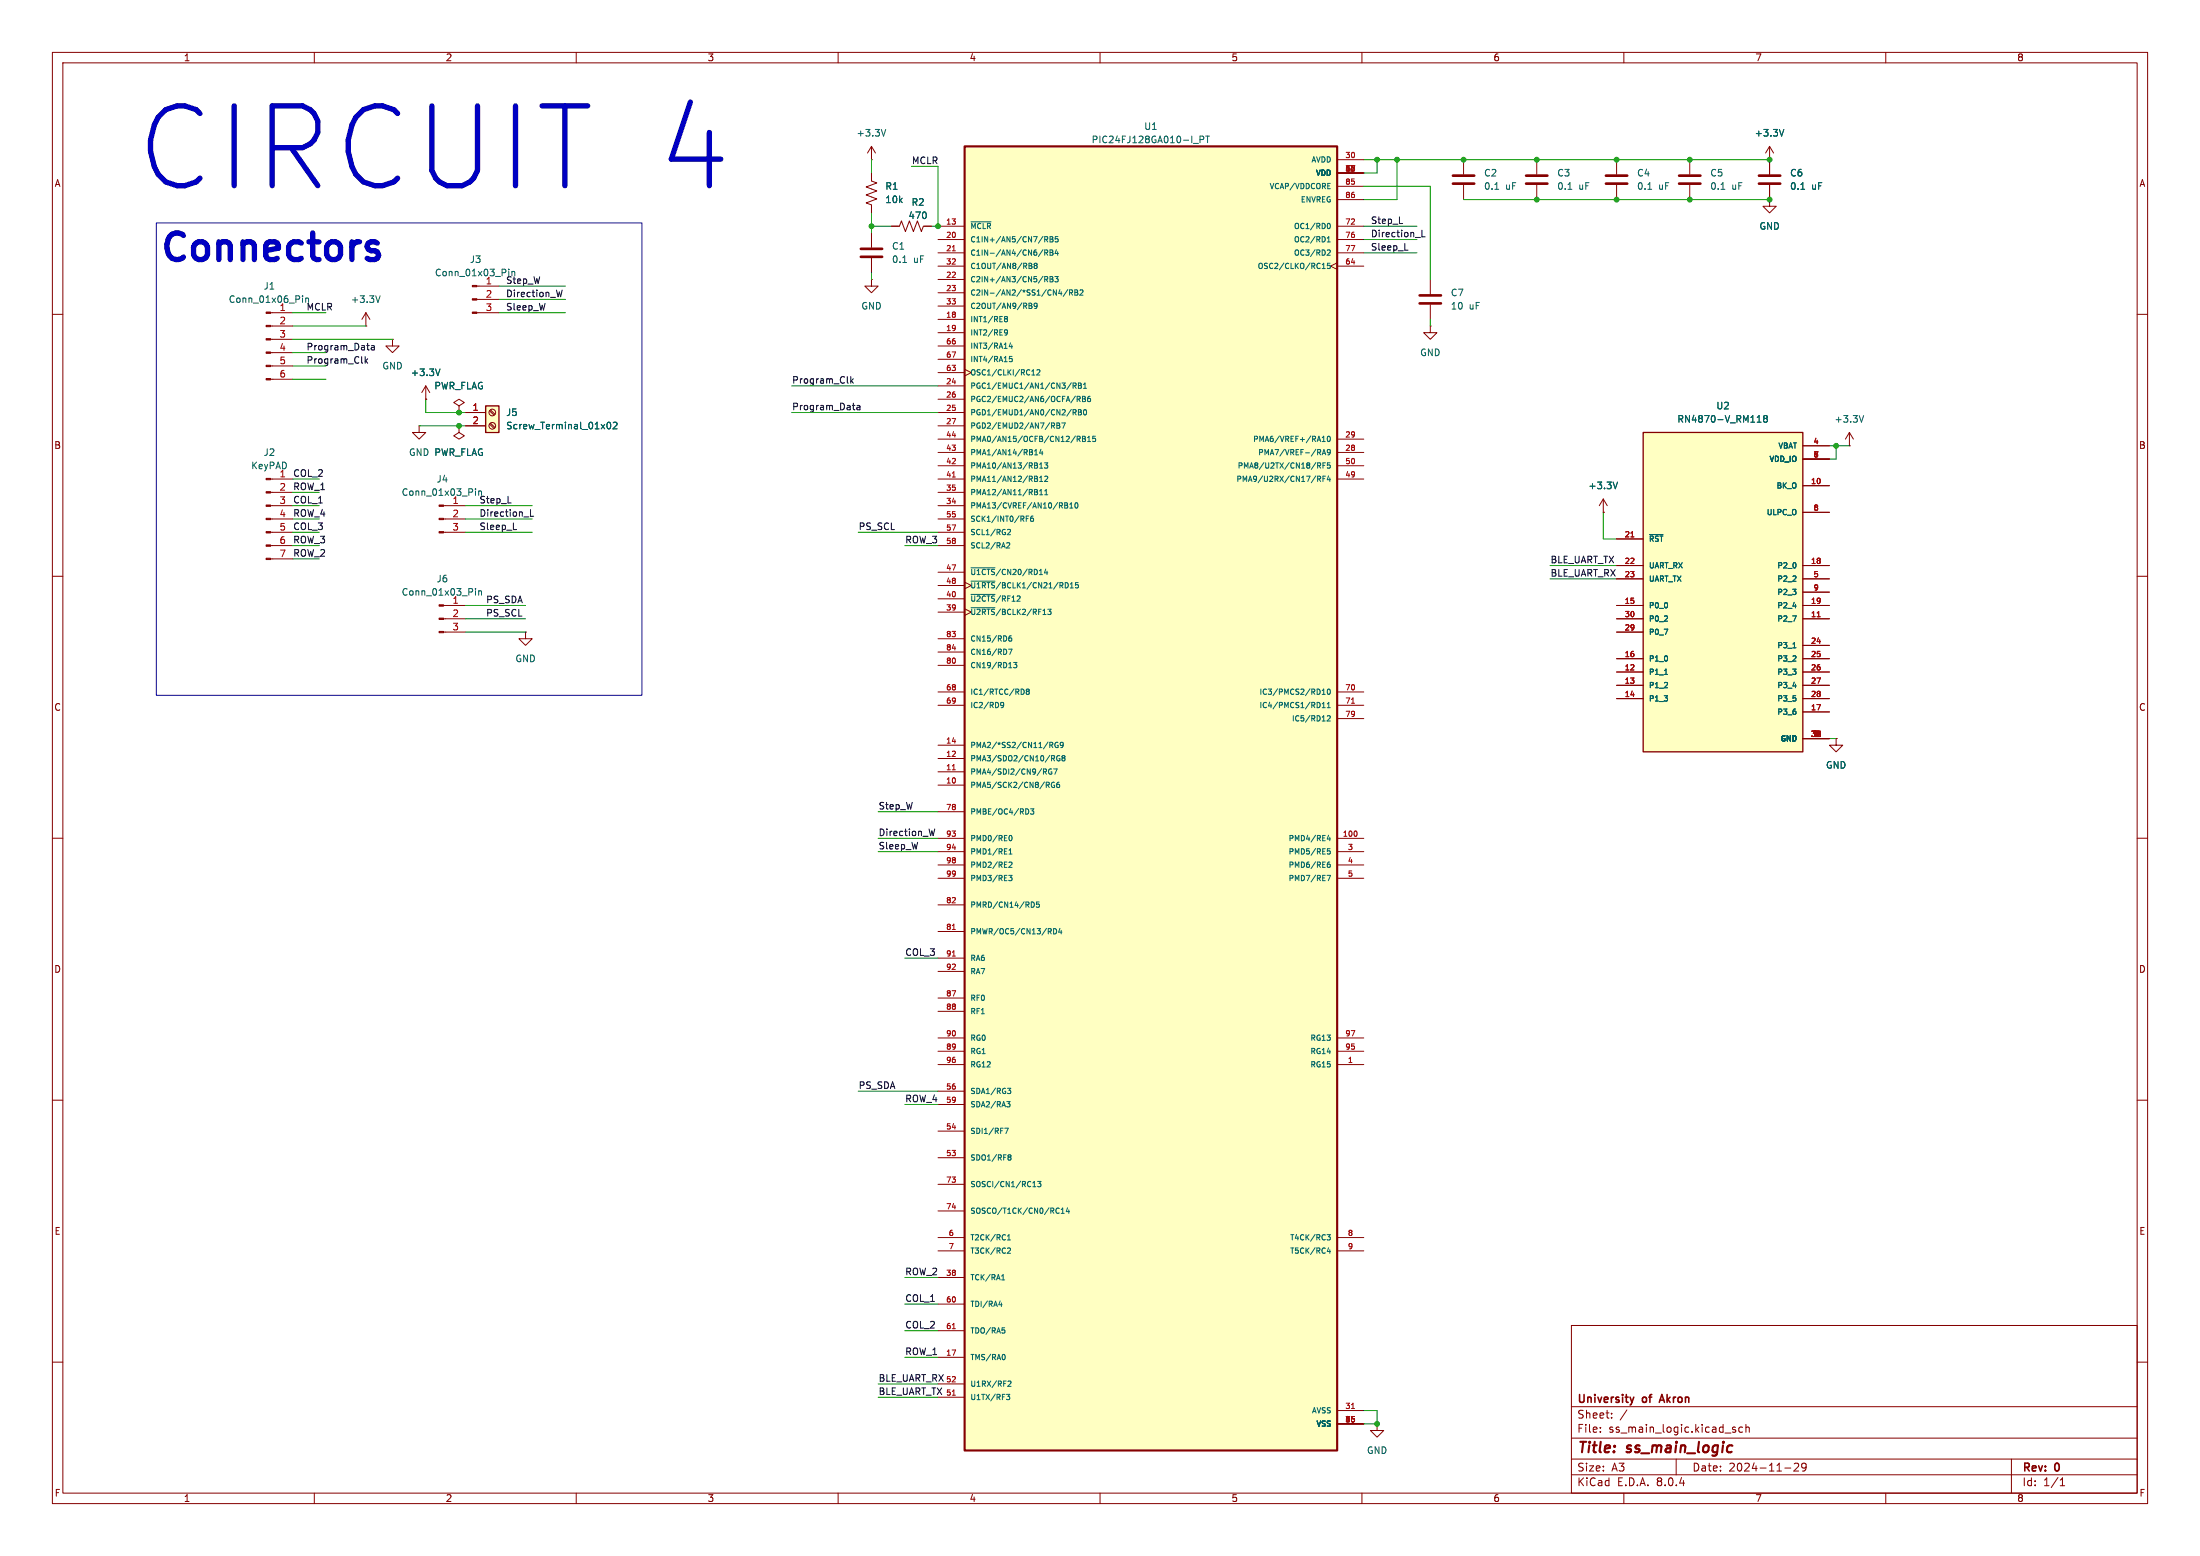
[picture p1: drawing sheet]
<svg xmlns="http://www.w3.org/2000/svg" width="420mm" height="297mm" viewBox="0 0 420 297" stroke-linecap="round" stroke-linejoin="round" font-family="sans-serif">
<g fill="none" stroke="#840000" stroke-width=".19">
<path d="M10 10h400v277h-400zM12 12h396v273h-396zM60 10v2M110 10v2M160 10v2M210 10v2M260 10v2M310 10v2M360 10v2M166.4 30.5h.1M166.4 27.9v2.6M166.4 27.9l-.8 1.3"/>
<path d="M166.4 27.9l.7 1.3M10 60h2M166.4 44.5v2.7M166.4 49.3v2.8M408 60h2M10 110h2M408 110h2M10 160h2M408 160h2M10 210h2M408 210h2M10 260h2"/>
<path d="M300 253h108v32h-108zM408 260h2M300 278.5h108M300 274.5h108M300 268.5h108M305.5 273.2v.2M305.5 272.5v.1M307.7 270.5v.2M307.7 269.8v.1M310.6 269.1l-1.3 1.9M320 278.5v3M330.7 272.7l.7 .4-.2 .3-.5-.1"/>
<path d="M331.3 272.5l-.4-.1-.2 .2M332.7 272.5l-.5-.1-.3 .3 .2 .6h.6M333.3 272.5l.2-.1 .4 .1v.9M333.3 271.9v1.5M342.5 279.4l.6-.1 .2 .1 .1 .3-1 1.1h1M344.8 279.9l-.3 .3h-.3l-.3-.3 .2-.5 .4-.1 .2 .1a.99 .99 0 0 1-.3 1.4h-.3M384 278.5v6.5M60 285v2M110 285v2M160 285v2M210 285v2M260 285v2"/>
<path d="M300 281.5h108M310 285v2M340.7 280.2h1.2M360 285v2M393.3 283.6h.9M393.3 282.5l.4-.4v1.5"/>
</g>
<path d="M311.9 266.7l-.4 1M316.9 267.3h.7M317.3 266.2l-.5 1.5" fill="none" stroke="#840000" stroke-width=".3"/>
<path d="M164.3 49h4.1M164.3 47.5h4.1" fill="none" stroke="#840000" stroke-width=".51"/>
<path d="M169.1 24.7l-.4 1.3M172.3 50.1h.8" fill="none" stroke="#006464" stroke-width=".19"/>
<path d="M184.1 27.9h71.2v249h-71.2z" fill="#ffffc2"/>
<path d="M184.1 27.9h71.2v249h-71.2z" fill="none" stroke="#840000" stroke-width=".41"/>
<g fill="none" stroke="#840000" stroke-width=".19">
<path d="M255.3 33h5M255.3 30.5h5M255.3 35.6h5M255.3 38.1h5M279.4 30.5v2.8M279.4 35.3v2.8M293.4 30.5v2.8M293.4 35.3v2.8M308.6 30.5v2.8M308.6 35.3v2.8M337.8 30.5h.1M337.8 38.1v1.3h1.3l-1.3 1.2-1.3-1.2h1.3"/>
<path d="M337.8 38.1h.1M337.8 27.9l-.7 1.3M337.8 27.9v5.4M337.8 35.3v2.8M337.8 27.9l.8 1.3M179.1 43.2h5M179.1 45.7h5M179.1 48.3h5M179.1 53.3h5M179.1 55.9h5M179.1 50.8h5M179.1 58.4h5"/>
<path d="M255.3 50.2l-1.3 .6 1.3 .6M255.3 43.2h5M255.3 45.7h5M255.3 48.3h5M255.3 50.8h5M179.1 61h5M179.1 63.5h5M179.1 73.7h5M179.1 78.7h5M179.1 76.2h5M179.1 71.1h5M179.1 66h5"/>
<path d="M179.1 68.6h5M184.1 70.5l1.3 .6-1.3 .7M179.1 81.3h5M179.1 86.4h5M179.1 83.8h5M179.1 96.5h5M179.1 94h5M179.1 91.4h5M179.1 88.9h5M179.1 99.1h5M255.3 86.4h5M255.3 83.8h5"/>
<path d="M255.3 91.4h5M255.3 88.9h5M353.1 85.1h.1M353.1 82.6l-.8 1.2M353.1 82.6v2.5M353.1 82.6l.7 1.2M179.1 116.8h5M179.1 114.3h5M179.1 109.2h5M179.1 111.8h5M179.1 101.6h5M179.1 104.1h5"/>
<path d="M184.1 116.2l1.3 .6-1.3 .7M184.1 111.1l1.3 .7-1.3 .6M179.1 132.1h5M179.1 134.6h5M179.1 127h5M179.1 121.9h5M179.1 124.5h5M255.3 132.1h5M255.3 134.6h5M255.3 137.2h5M179.1 149.9h5M179.1 147.3h5"/>
<path d="M179.1 144.8h5M179.1 142.2h5M179.1 154.9h5M350.5 141v1.2h1.3l-1.3 1.3-1.3-1.3h1.3M350.5 141h.1M179.1 160h5M179.1 162.6h5M179.1 165.1h5M179.1 167.6h5M179.1 177.8h5M179.1 172.7h5M255.3 160h5"/>
<path d="M255.3 162.6h5M255.3 165.1h5M255.3 167.6h5M179.1 190.5h5M179.1 193h5M179.1 198.1h5M179.1 182.9h5M179.1 185.4h5M255.3 198.1h5M179.1 203.2h5M179.1 215.9h5M179.1 208.3h5"/>
<path d="M179.1 210.8h5M179.1 200.7h5M255.3 203.2h5M255.3 200.7h5M179.1 221h5M179.1 236.2h5M179.1 238.8h5M179.1 226.1h5M179.1 231.1h5M255.3 236.2h5M255.3 238.8h5M179.1 259.1h5"/>
<path d="M179.1 243.8h5M179.1 248.9h5M179.1 254h5M179.1 266.7h5M179.1 264.2h5M255.3 271.8h5M255.3 269.2h5M262.9 271.8v1.2h1.3l-1.3 1.3-1.3-1.3h1.3M262.9 271.8h.1"/>
</g>
<g fill="none" stroke="#006464" stroke-width=".19">
<path d="M227.8 27.4h1M229.1 26.6h.6l.1-.2-.1-.3-.6-.1v1.2M230.2 26h.7M230.5 26v1.2M253.5 36h.5M253.5 35h.5M285.4 36.1h.7M299.3 36.1h.8M314.6 36.1h.7M340.5 24.7l-.4 1.3M343.8 36.1h.7M185.4 42.3h3.8"/>
<path d="M196.4 50.2l.5 .1 .1 .2-.2 .2M196.4 57.9l.5 .1 .1 .2-.2 .1M196.4 50.7h.4M196.4 58.3h.4M196.8 50.7l.2 .2v.3l-.6 .1M196.8 58.3l.2 .2v.3l-.6 .1M197.6 50.7l-.2 .2 .2 .4 .4-.2-.2-.4M197.6 50.7l-.2-.2 .2-.3 .4 .2-.2 .3M197.6 50.7h.2M198 58.3l-.2 .2-.3-.1v-.4l.3-.1 .2 .2-.1 .5-.1 .2-.3 .1M199.1 47.7l-.9 1.3M199.4 48.2h.5l.1-.4-.6-.1v1"/>
<path d="M199.4 45.7l.5-.1 .1-.3-.6-.1v1M199.4 53.3h.5l.1-.4-.6-.1v1M199.7 45.7l.3 .5M199.7 48.2l.3 .5M199.7 53.3l.3 .5M200.5 45.2h.3l.2 .2-.2 .2 .2 .1v.3l-.2 .2h-.3zM200.5 47.7h.3l.2 .2-.2 .3 .2 .1v.2l-.2 .2h-.3zM200.5 52.8h.3l.2 .2-.2 .3 .2 .1v.2l-.2 .2h-.3zM200.5 45.6h.3M200.5 48.2h.3M200.5 53.3h.3M201.4 52.8h.6l-.3 .4 .3 .1v.4l-.2 .1-.4-.1"/>
<path d="M201.7 47.7l-.3 .7h.7M201.9 48v.7M202 45.2h-.5l-.1 .4h.5l.1 .5-.2 .1-.4-.1M202.1 56h.6M202.6 55.7v.6M203.8 55.3l-.8 1.3M204.2 55.9l.5-.1v-.4l-.5-.1v1M204.4 55.9l.4 .4M205.2 55.3h.3l.2 .2-.2 .3 .2 .1 .1 .2-.2 .2h-.4zM205.2 55.8h.3M206.2 55.4l.4-.1 .1 .3-.6 .7h.6M252.4 51.3h.6"/>
<path d="M252.5 50.5l.2-.3v1.1M253.4 46.2h.6M253.4 45.5l.3-.3v1M253.4 47.8l.4-.1 .2 .3-.7 .7h.7M253.4 42.8l.2-.2a.54 .54 0 0 1 .4 .5 .54 .54 0 0 1-.4 .5l-.2-.2M253.9 50.2h-.5v.5h.5v.5l-.1 .1-.4-.1M191.8 60.7l.1 .1M191.8 60.5h.4l.1 .1-.2 .2M191.8 63l.3-.1 .2 .2v.6l-.2 .2-.3 .1M191.9 60.8h.2M191.9 60.8l-.1 .1M192.1 60.8l.2 .2v.3l-.2 .1-.3-.1"/>
<path d="M192.3 63.4l-.2 .2-.3-.1M192.9 65.4l-.2 .8h.6M193.2 65.8v.7M193.2 68h-.5v.5h.5v.4l-.1 .1-.4-.1M197 71.6h.6M197 70.9l.3-.3v1M197.9 70.7l.4-.1 .2 .3-.6 .7h.6M204.5 73.1l-.8 1.3M204.5 78.1l-.8 1.3M204.9 73.6h.4l.1-.4-.5-.1v1M204.9 78.7h.4l.1-.4-.5-.1v1M205.1 73.6l.3 .5"/>
<path d="M205.1 78.7l.3 .5M205.6 76.2l.5-.1 .1-.4-.6-.1v1.1M205.9 73.1h.3l.2 .2-.2 .3 .2 .1 .1 .2-.2 .2h-.4zM205.9 78.2h.3l.2 .2-.2 .3 .2 .1 .1 .2-.2 .2h-.4zM205.9 73.6h.3M205.9 78.7h.3M205.9 76.2l.3 .5M206.7 75.6h.3l.2 .2-.2 .3 .2 .1v.3l-.2 .2h-.3zM206.7 76.1h.3M206.8 74.1h.6M206.8 73.4l.3-.3v1M207 78.2h.1a.54 .54 0 0 1 .3 .5 .54 .54 0 0 1-.3 .5 .68 .68 0 0 1-.1-1z"/>
<path d="M208.1 75.6l-.3 .1-.1 .2-.1 .6 .2 .2 .4-.1-.1-.5-.3-.1-.2 .2M355.8 79.3l-.4 1.3M195.9 99h.3M196.4 98.5h-.5v1M197.2 98.5l-.3 .1-.1 .1-.1 .6 .2 .2 .4-.1-.1-.5h-.3l-.2 .2M197.5 86.8h.6M197.5 86.1l.3-.3v1M197.8 93.4l.2 .2-.2 .3 .2 .1 .1 .2-.2 .2h-.4M198.5 94.4h.6M198.5 88.6l.3-.3v1.1M198.5 91.2l.3-.3v1M198.5 93.7l.3-.3v1"/>
<path d="M198.5 91.9h.6M198.5 89.4h.6M198.7 85.8l-.2 .7h.6M199 86.1v.7M199.4 88.3h.6l-.3 .4 .3 .1v.5l-.2 .1-.4-.1M199.4 91l.4-.1 .2 .3-.6 .7h.6M199.4 94.4h.6M199.4 93.7l.3-.3v1M200.7 80.7h.4l.2 .2-.1 .3-.5 .1M201 81.3l.3 .4M201.8 80.7h.3l.2 .2-.2 .3 .2 .1v.2l-.1 .2h-.4zM201.8 81.2h.3"/>
<path d="M202.7 80.7h.7l-.5 1M203.3 96l.4 .1 .1 .2-.2 .1M203.3 96.4h.3M203.6 96.4l.2 .2v.3l-.5 .1M204.2 97h.6M204.2 96.3l.3-.3v1M205.3 96h.1a.54 .54 0 0 1 .4 .5 .54 .54 0 0 1-.4 .5 .68 .68 0 0 1-.1-1zM205.6 83.3h.4l.2 .2-.1 .2-.5 .1M205.9 83.8l.3 .5M206.7 83.3h.3l.2 .2-.2 .2 .2 .1v.3l-.2 .2h-.3zM206.7 83.7h.3M207.6 84.3h.6"/>
<path d="M207.6 83.6l.3-.3v1M209.1 83.3h-.5v.4h.5v.5l-.1 .1-.4-.1M251.5 91.4h.5l.1-.4-.6-.1v1M251.5 88.9l.5-.1 .1-.4-.6-.1v1.1M251.8 91.4l.3 .5M251.8 88.9l.3 .5M252.4 86.8l.4-1 .3 1M252.4 84.3h.6M252.4 83.6l.3-.3v1M252.5 86.5h.5M252.6 91.4h.3M252.6 88.8h.3"/>
<path d="M253 90.9h-.4v1M253 88.3h-.4v1.1M253.5 83.3h.1a.54 .54 0 0 1 .4 .5 .54 .54 0 0 1-.4 .5 .68 .68 0 0 1-.1-1zM253.6 90.8l-.2 .8h.6M253.9 91.2v.7M253.9 88.3h-.5v.5h.5v.5l-.1 .1-.4-.1M254 86.2l-.2 .2h-.3l-.1-.5 .4-.1 .2 .2-.1 .6-.1 .2h-.3M185.4 116h4.6M185.4 113.5h4.6M185.4 108.4h4.6M185.4 110.9h4.6M192.2 103.6h.4l.2 .3-.7 .7h.7"/>
<path d="M192.4 101.1l.3-.1 .2 .3-.6 .8h.6M204.3 112.2h.6M205.8 111.2h-.5v.5l.5-.1v.5l-.1 .1-.4-.1M191 134.3l.2-.2 .4 .2v.5l-.2 .2-.3 .1M191 134.5l.2 .2 .4-.2M192.5 123.9h.7l-.4 1M193.1 121.4h-.3l-.2 .2v.6l.2 .2 .3-.1v-.5h-.3l-.2 .1M193.5 126.4h.6l-.3 .4 .3 .1v.5l-.2 .1-.4-.1M195.3 131.6l.2 .4-.2 .5M196.1 132l-.2-.2 .2-.3 .4 .2-.2 .3M196.1 132l-.2 .2 .2 .3 .4-.2-.2-.3M196.1 132h.2"/>
<path d="M252 134.3v.5M252.4 131.8l.3-.3v1M252.4 134.4l.3-.3v1M252.4 132.5h.6M252.4 135.1h.6M253.4 136.7l.4-.1 .2 .3-.7 .7h.7M253.4 135.1h.6M253.4 134.4l.3-.3v1M253.5 131.6l.1-.1a.54 .54 0 0 1 .4 .5 .54 .54 0 0 1-.4 .5 .68 .68 0 0 1-.1-.9zM192.7 159.7l.2-.2a.54 .54 0 0 1 .3 .5 .54 .54 0 0 1-.3 .5l-.2-.2M196.1 154.4a.55 .55 0 0 1 .3 .5 .55 .55 0 0 1-.3 .5M196.7 154.4h.7l-.4 .4 .3 .1v.4l-.1 .1-.5-.1"/>
<path d="M199.2 146.8h.4l.2 .2-.1 .2-.5 .1M199.4 147.3l.4 .5M199.7 149.3h.4l.2 .2-.1 .3h-.5M200 149.8l.3 .5M200.4 142.2h.5v-.4l-.5-.1v1M200.7 142.2l.3 .5M200.7 146.8a.46 .46 0 0 0-.5 .5 .46 .46 0 0 0 .6 .4v-.4h-.2M200.7 144.2h.4l.2 .2-.1 .3-.5 .1M201 144.8l.3 .4M201.1 146.8h.7l-.4 1M201.3 149.4a.46 .46 0 0 0-.6 .4 .46 .46 0 0 0 .6 .4v-.3h-.2M202 141.7a.46 .46 0 0 0-.6 .5 .46 .46 0 0 0 .6 .4v-.3h-.2"/>
<path d="M202.2 149.3l-.3 .1-.1 .1-.1 .6 .2 .2 .3-.1v-.5h-.3l-.2 .2M202.3 144.3a.46 .46 0 0 0-.6 .4 .46 .46 0 0 0 .6 .4v-.3h-.1M202.9 144.7l-.2-.2 .2-.3 .4 .2-.2 .3M202.9 144.7l-.2 .2 .2 .3 .4-.2-.2-.3M202.9 144.7h.2M203 142.1l-.2 .2h-.3l-.1-.5 .4-.1 .2 .2-.1 .6-.1 .2h-.3M253.6 159.4l-.2 .7h.6M253.9 159.8v.7M192.6 167.1h.6l-.3 .4 .3 .1v.4l-.6 .1M192.6 163h.6M192.6 162.3l.3-.3v1M192.7 164.6l.3-.1 .2 .3-.6 .8h.6"/>
<path d="M196.9 172.2a.51 .51 0 0 1 .6 .5 .51 .51 0 0 1-.6 .5M198.4 172.2h-.5l-.1 .4h.5l.1 .5-.2 .1-.4-.1M200.4 177.8l.3 .5M200.6 177.3l.1 .1-.1 .3M201.1 177.2a.51 .51 0 0 1 .6 .6 .51 .51 0 0 1-.6 .5zM202.3 177.2l-.2 .7h.6M202.6 177.6v.7M253.3 167.1h.7l-.4 1M253.4 165.1l.2-.2 .4 .2v.3l-.2 .2-.4-.2M253.9 164.5l-.3 .1-.2 .4M253.9 162h-.5v.5l.5-.1v.5l-.1 .1-.4-.1M191.8 215.3h.7l-.5 1.1"/>
<path d="M192.2 210.3h.6l-.3 .4h.3v.4l-.2 .2h-.3M192.3 207.7h.7l-.4 .4 .3 .1 .1 .3-.2 .2h-.3M192.3 236.7h.6M192.3 236l.3-.3v1M192.4 238.3l.3-.1 .2 .3-.6 .7h.6M192.5 220.5h.5v.2l-.2 .2M192.5 220.8l.1 .1M192.6 220.9h.2M192.6 220.9h-.1M192.8 220.9l.2 .2v.2l-.5 .1M197.2 226.5h.5M197.2 225.8l.3-.3v1"/>
<path d="M198.1 225.5h.6l-.3 .4 .3 .1v.4l-.2 .1-.4-.1M201.9 230.6l.3 .1M202.2 231.5l-.3 .1M202.6 231.6h.6M202.6 230.9l.3-.3v1M203.8 230.5l-.2 .8h.6M204 230.9v.7M253.3 235.7h.7l-.4 .4h.3v.5h-.5M253.6 238.2l-.2 .7h.6M253.9 238.5v.7M190.7 249h.6M191.2 248.7v.7"/>
<path d="M191.2 244.3h.6M191.3 243.5l.2-.2v1M191.3 253.4h.5M191.7 258.5a.64 .64 0 0 1 0 1M191.7 253.8l.1 .2v.3l-.1 .2M192.1 266.1h.7l-.4 .4 .3 .1 .1 .4-.2 .2h-.3M192.4 263.7l.4-.1 .2 .3-.6 .7h.6"/>
</g>
<path d="M181.8 47.9h.6M181.8 91.1h.6M258 134.2h.6M181.8 146.9h.6M259 158.8v.6M181.8 177.4h.6M181.8 182.5h.6M181.8 253.6h.6M181.8 266.3h.6M258 268.9h.6" fill="none" stroke="#a90000" stroke-width=".19"/>
<path d="M277.4 35.1h4M277.4 33.5h4M291.3 35.1h4.1M291.3 33.5h4.1M306.6 35.1h4M306.6 33.5h4M335.8 35.1h4.1M335.8 33.5h4.1" fill="none" stroke="#840000" stroke-width=".51"/>
<path d="M313.7 82.6h30.5v60.9h-30.5z" fill="#ffffc2"/>
<path d="M313.7 82.6h30.5v60.9h-30.5z" fill="none" stroke="#840000" stroke-width=".25"/>
<g fill="none" stroke="#840000" stroke-width=".19">
<path d="M322.6 30.5v2.8M322.6 35.3v2.8M81.3 76.2h.1M81.3 73.7l-.8 1.2M81.3 73.7v2.5M81.3 73.7l.7 1.2M51.7 99.1h4.2M51.7 96.5h4.2M51.7 94h4.2M51.7 91.4h4.2M80 81.3v1.3h1.3l-1.3 1.2-1.3-1.2h1.3M80 81.3h.1"/>
<path d="M84.7 99.1h4.2M84.7 96.5h4.2M87.6 81.3v1.3l1 .6-1 .6-1-.6 1-.6M87.6 81.3h.1M306.1 97.8h.1M306.1 95.3l-.8 1.2M306.1 95.3v2.5M306.1 95.3l.7 1.2M344.2 92.7h5M344.2 85.1h5M344.2 87.6h5M344.2 97.8h5"/>
<path d="M51.7 101.6h4.2M51.7 106.7h4.2M51.7 104.1h4.2M84.7 118.1h4.2M84.7 115.6h4.2M84.7 101.6h4.2M308.6 118.1h5.1M308.6 115.6h5.1M308.6 108h5.1M308.6 102.9h5.1M308.6 110.5h5.1M344.2 118.1h5"/>
<path d="M344.2 115.6h5M344.2 108h5M344.2 110.5h5M344.2 113h5M84.7 120.7h4.2M100.3 120.7v1.2h1.3l-1.3 1.3-1.2-1.3h1.2M100.3 120.7h.1M308.6 128.3h5.1M308.6 130.8h5.1M308.6 133.4h5.1M308.6 125.7h5.1M308.6 120.7h5.1"/>
<path d="M344.2 128.3h5M344.2 130.8h5M344.2 133.4h5M344.2 125.7h5M344.2 135.9h5M344.2 123.2h5M344.2 141h5"/>
</g>
<path d="M311.3 102.5h.6M346.9 117.7h.6" fill="none" stroke="#a90000" stroke-width=".19"/>
<g fill="none" stroke="#006464" stroke-width=".19">
<path d="M328.6 36.1h.7M84 70.4l-.4 1.3M335.6 79.6l.2-.3v1.3M336.9 79.9l-.2 .2v.4l.2 .1 .4-.1 .1-.2v-.2l-.2-.2M336.9 79.9l-.2-.3 .2-.3 .4 .1 .1 .2-.2 .3M336.9 79.9h.3M90.8 93.3v.1M90.8 93.7v.9M91.4 93.7v.9M91.4 93.8l.2-.1 .3 .1v.8M308.8 92l-.4 1.3M335.5 80.6h.7"/>
<path d="M90.8 112.3v.2M90.8 112.8v.8M91.4 112.8v.8M91.4 112.9l.2-.1h.3v.8M314.9 102h2.6M317.8 128.7h.5M342.3 123.7h.6"/>
</g>
<g fill="#840000" stroke="#840000" stroke-width=".19">
<path d="M83.8 101.5h.9v.2h-.9z"/>
<path d="M83.8 98.9h.9v.3h-.9z"/>
<path d="M83.8 96.4h.9v.2h-.9z"/>
<path d="M50.8 106.6h.9v.2h-.9z"/>
<path d="M50.8 104h.9v.3h-.9z"/>
<path d="M50.8 101.5h.9v.2h-.9z"/>
<path d="M50.8 98.9h.9v.3h-.9z"/>
<path d="M50.8 96.4h.9v.2h-.9z"/>
<path d="M50.8 93.9h.9v.2h-.9z"/>
<path d="M50.8 91.3h.9v.3h-.9z"/>
<path d="M83.8 120.5h.9v.3h-.9z"/>
<path d="M83.8 118h.9v.2h-.9z"/>
<path d="M83.8 115.4h.9v.3h-.9z"/>
</g>
<path d="M320.5 35.1h4.1M320.5 33.5h4.1" fill="none" stroke="#840000" stroke-width=".51"/>
<path d="M92.7 77.5h2.5v5.1h-2.5z" fill="#ffffc2"/>
<path d="M92.7 77.5h2.5v5.1h-2.5z" fill="none" stroke="#840000" stroke-width=".25"/>
<g fill="none" stroke="#840000" stroke-width=".19">
<path d="M166.4 33v1.5l1 .4-2 .8 2 .7-2 .8 2 .8-2 .7 1 .4v1.5M337.8 30.5h.1M337.8 38.1h.1M337.8 30.5v2.8M337.8 35.3v2.8M51.7 59.7h4.2M69.8 59.7l-.7 1.3M69.8 59.7v2.5M69.8 59.7l.8 1.3M91 59.7h4.2M91 57.2h4.2M91 54.6h4.2"/>
<path d="M166.4 53.3v1.3h1.2l-1.2 1.3-1.3-1.3h1.3M166.4 53.3h.1M170.2 43.2h1.5l.4-1 .7 2 .8-2 .8 2 .7-2 .8 2 .4-1h1.5M273 53.3v2.8M273 58.2v2.8M51.7 72.4h4.2M51.7 69.9h4.2M51.7 67.3h4.2M51.7 64.8h4.2M51.7 62.2h4.2M69.8 62.2h.1M74.9 64.8v1.2h1.3l-1.3 1.3-1.2-1.3h1.2"/>
<path d="M74.9 64.8h.1M81.3 76.2h.1M87.6 77.5l1-.7-1-.6-1 .6 1 .7v1.2M87.6 78.7h.1M88.9 78.7h3.8M93.4 78.4l.9 .8M93.6 78.2l.9 .9M273 62.2v1.3h1.3l-1.3 1.3-1.2-1.3h1.2M273 62.2h.1M87.6 81.3h.1M88.9 81.3h3.8M93.4 80.9l.9 .9"/>
<path d="M93.6 80.8l.9 .8M306.1 97.8h.1M344.2 92.7h5M344.2 85.1h5M344.2 87.6h5M344.2 97.8h5M308.6 118.1h5.1M308.6 115.6h5.1M308.6 108h5.1M308.6 102.9h5.1M308.6 110.5h5.1M344.2 118.1h5"/>
<path d="M344.2 115.6h5M344.2 108h5M344.2 110.5h5M344.2 113h5M308.6 128.3h5.1M308.6 130.8h5.1M308.6 133.4h5.1M308.6 125.7h5.1M308.6 120.7h5.1M344.2 128.3h5M344.2 130.8h5M344.2 133.4h5"/>
<path d="M344.2 125.7h5M344.2 135.9h5M344.2 123.2h5M344.2 141h5M350.5 141h.1"/>
<circle cx="94" cy="78.7" r=".63"/>
<circle cx="94" cy="81.3" r=".63"/>
</g>
<g fill="none" stroke="#006464" stroke-width=".19">
<path d="M340.5 24.7l-.4 1.3M343.8 36.1h.7M57.8 56.5v.1M57.8 56.9v.8M58.4 56.9v.8M58.4 57l.1-.1h.3l.1 .8M72.6 56.5l-.5 1.2M97.1 51.4v.1M97.1 51.8v.8M97.7 51.8v.8M97.7 51.9l.2-.1 .3 .1 .1 .7M84 70.4l-.4 1.3"/>
<path d="M335.6 79.6l.2-.3v1.3M336.9 79.9l-.2 .2v.4l.2 .1 .4-.1 .1-.2v-.2l-.2-.2M336.9 79.9l-.2-.3 .2-.3 .4 .1 .1 .2-.2 .3M336.9 79.9h.3M116 80.6h.2a.68 .68 0 0 1 .4 .6 .68 .68 0 0 1-.4 .7 .84 .84 0 0 1-.2-1.3zM117.1 80.7l.5-.1 .2 .4-.8 .9h.8M308.8 92l-.4 1.3M335.5 80.6h.7M314.9 102h2.6M317.8 128.7h.5M342.3 123.7h.6"/>
</g>
<g fill="#840000" stroke="#840000" stroke-width=".19">
<path d="M90.2 59.6h.8v.2h-.8z"/>
<path d="M90.2 57h.8v.3h-.8z"/>
<path d="M90.2 54.5h.8v.2h-.8z"/>
<path d="M50.8 72.3h.9v.2h-.9z"/>
<path d="M50.8 69.7h.9v.3h-.9z"/>
<path d="M50.8 67.2h.9v.2h-.9z"/>
<path d="M50.8 64.6h.9v.3h-.9z"/>
<path d="M50.8 62.1h.9v.3h-.9z"/>
<path d="M50.8 59.6h.9v.2h-.9z"/>
</g>
<path d="M271 57.9h4.1M271 56.4h4.1" fill="none" stroke="#840000" stroke-width=".51"/>
<g fill="none" stroke="#0f0f0f" stroke-width=".19">
<path d="M107.3 55.4l-.3 1.2-.2-.9-.3 .9M268.2 47.7h.6M270.2 45.3h1M271.5 43.9v1.3h.6M69.7 68.1v1.2M69.8 68.9l.4 .4M70 66h.5M70.2 68.5l-.5 .5M70.4 66.8h.1M70.9 66h.5l.1 .8M71.5 66.3h-.5l-.1 .2 .1 .3 .5-.1M162.4 71.9v1.2"/>
<path d="M162.5 72.7l.4 .4M162.7 77.4h.5M162.9 72.3l-.5 .5M163.1 78.2h.1M163.6 77.4h.5l.1 .8M164.2 77.7h-.5l-.1 .2 .1 .3h.5M100 98.7h1M101.3 97.3v1.2h.6M98 101.1h.6M178.4 158.2l-.3 1.3-.2-.9-.2 .9"/>
</g>
<path d="M70.8 47.9h.7l.5 .2 .3 .7-.3 .5-.5 .2h-.9M70.8 46.2h.7l.5 .2" fill="none" stroke="#0000c2" stroke-width="1"/>
<path d="M29.8 42.5h92.8v90.2h-92.8z" fill="none" stroke="#0000c2" stroke-width=".19"/>
<g fill="none" stroke="#009600" stroke-width=".19">
<path d="M166.4 30.5v2.5M174 31.8h5.1v11.4h-1.3M260.3 30.5h77.5M260.3 35.6h12.7v17.7M262.9 30.5v2.5h-2.6M266.7 30.5v7.6h-6.4M279.4 38.1h58.4M55.9 59.7h6.3M95.2 57.2h12.7M95.2 54.6h12.7M95.2 59.7h12.7M166.4 40.6v3.9"/>
<path d="M166.4 52.1v1.2M166.4 43.2h3.8M260.3 43.2h10.2M260.3 45.7h10.2M260.3 48.3h10.2M55.9 72.4h6.3M55.9 62.2h13.9M55.9 64.8h19M55.9 69.9h6.3M55.9 67.3h6.3M81.3 76.2v2.5h7.6M151.1 78.7h28"/>
<path d="M151.1 73.7h28M273 61v1.2M55.9 99.1h5.1M55.9 91.4h5.1M55.9 94h5.1M55.9 96.5h5.1M80 81.3h8.9M88.9 99.1h12.7M88.9 96.5h12.7M306.1 97.8v5.1h2.5M349.2 85.1h3.9M350.5 85.1v2.5h-1.3"/>
<path d="M55.9 104.1h5.1M55.9 101.6h5.1M55.9 106.7h5.1M88.9 101.6h12.7M88.9 115.6h11.4M88.9 118.1h11.4M163.8 101.6h15.3M172.7 104.1h6.4M295.9 110.5h12.7M295.9 108h12.7M88.9 120.7h11.4M167.6 154.9h11.5"/>
<path d="M349.2 141h1.3M167.6 160h11.5M167.6 162.6h11.5M172.7 182.9h6.4M163.8 208.3h15.3M172.7 210.8h6.4M172.7 254h6.4M172.7 259.1h6.4M172.7 248.9h6.4M172.7 243.8h6.4M167.6 266.7h11.5M167.6 264.2h11.5"/>
<path d="M260.3 269.2h2.6v2.6h-2.6"/>
</g>
<path d="M311.3 102.5h.6M346.9 117.7h.6" fill="none" stroke="#a90000" stroke-width=".19"/>
<g fill="#009600" stroke="#009600" stroke-width=".19">
<circle cx="266.7" cy="30.5" r=".46"/>
<circle cx="262.9" cy="30.5" r=".46"/>
<circle cx="279.4" cy="30.5" r=".46"/>
<circle cx="179.1" cy="43.2" r=".46"/>
<circle cx="166.4" cy="43.2" r=".46"/>
<circle cx="262.9" cy="271.8" r=".46"/>
<circle cx="337.8" cy="38.1" r=".46"/>
<circle cx="322.6" cy="38.1" r=".46"/>
<circle cx="322.6" cy="30.5" r=".46"/>
<circle cx="308.6" cy="38.1" r=".46"/>
<circle cx="308.6" cy="30.5" r=".46"/>
<circle cx="337.8" cy="30.5" r=".46"/>
<circle cx="350.5" cy="85.1" r=".46"/>
<circle cx="293.4" cy="30.5" r=".46"/>
<circle cx="293.4" cy="38.1" r=".46"/>
<circle cx="87.6" cy="78.7" r=".46"/>
<circle cx="87.6" cy="81.3" r=".46"/>
</g>
<text font-size="21.2" fill="#0000c2" x="25.8" y="37.6">CIRCUIT 4</text>
<text font-size="7.1" fill="#0000c2" x="29.9" y="51.3">Connectors</text>
<g font-size="2.8" fill="#840000">
<text x="301" y="277.9">Title:</text>
<text x="310.6" y="277.9">ss_main_logic</text>
</g>
<g font-size="2.1" fill="#840000">
<text x="301" y="268.2">University</text>
<text x="313.7" y="268.2">of</text>
<text x="317.6" y="268.2">Akron</text>
<text x="301" y="273.7">File:</text>
<text x="301" y="271">Sheet:</text>
<text x="307.1" y="273.7">ss_main_logic.kicad_sch</text>
<text x="301" y="281.1">Size:</text>
<text x="307.6" y="281.1">A3</text>
<text x="323" y="281.1">Date:</text>
<text x="330" y="281.1">2024-11-29</text>
<text x="386" y="281.3">Rev:</text>
<text x="392.4" y="281.3">0</text>
<text x="301" y="283.9">KiCad</text>
<text x="308.7" y="283.9">E.D.A.</text>
<text x="316.3" y="283.9">8.0.4</text>
<text x="386" y="283.9">Id:</text>
<text x="390.1" y="283.9">1/1</text>
</g>
<g font-size="1.8" fill="#840000">
<text x="35" y="11.9">1</text>
<text x="85" y="11.9">2</text>
<text x="135" y="11.9">3</text>
<text x="185" y="11.9">4</text>
<text x="235" y="11.9">5</text>
<text x="285" y="11.9">6</text>
<text x="335" y="11.9">7</text>
<text x="385" y="11.9">8</text>
<text x="10.3" y="35.9">A</text>
<text x="408.3" y="35.9">A</text>
<text x="10.3" y="85.9">B</text>
<text x="408.2" y="85.9">B</text>
<text x="10.3" y="135.9">C</text>
<text x="408.2" y="135.9">C</text>
<text x="10.3" y="185.9">D</text>
<text x="408.2" y="185.9">D</text>
<text x="10.3" y="235.9">E</text>
<text x="408.3" y="235.9">E</text>
<text x="10.3" y="285.9">F</text>
<text x="35" y="286.9">1</text>
<text x="85" y="286.9">2</text>
<text x="135" y="286.9">3</text>
<text x="185" y="286.9">4</text>
<text x="235" y="286.9">5</text>
<text x="285" y="286.9">6</text>
<text x="335" y="286.9">7</text>
<text x="385" y="286.9">8</text>
<text x="408.3" y="285.9">F</text>
</g>
<g font-size="1.8" fill="#006464">
<text x="163.4" y="26.3">+3.3V</text>
<text x="208.3" y="27.5">PIC24FJ128GA010-I_PT</text>
<text x="218.3" y="25">U1</text>
<text x="334.9" y="26.3">+3.3V</text>
<text x="283.2" y="33.9">C2</text>
<text x="297.2" y="33.9">C3</text>
<text x="312.4" y="33.9">C4</text>
<text x="326.4" y="33.9">C5</text>
<text x="341.6" y="33.9">C6</text>
<text x="168.9" y="36.4">R1</text>
<text x="168.9" y="39">10k</text>
<text x="173.9" y="39.5">R2</text>
<text x="283.2" y="36.4">0.1</text>
<text x="287.4" y="36.4">uF</text>
<text x="297.2" y="36.4">0.1</text>
<text x="301.4" y="36.4">uF</text>
<text x="312.4" y="36.4">0.1</text>
<text x="316.6" y="36.4">uF</text>
<text x="326.4" y="36.4">0.1</text>
<text x="330.6" y="36.4">uF</text>
<text x="341.6" y="36.4">0.1</text>
<text x="345.8" y="36.4">uF</text>
<text x="170.2" y="47.9">C1</text>
<text x="173.3" y="42">470</text>
<text x="335.8" y="44">GND</text>
<text x="82.9" y="52.9">Conn_01x03_Pin</text>
<text x="89.6" y="50.4">J3</text>
<text x="170.2" y="50.4">0.1</text>
<text x="174.4" y="50.4">uF</text>
<text x="43.6" y="58">Conn_01x06_Pin</text>
<text x="50.2" y="55.5">J1</text>
<text x="53.3" y="59.4">1</text>
<text x="66.9" y="58">+3.3V</text>
<text x="92.6" y="54.4">1</text>
<text x="164.3" y="59.3">GND</text>
<text x="276.9" y="56.7">C7</text>
<text x="276.9" y="59.3">10</text>
<text x="280.5" y="59.3">uF</text>
<text x="72.9" y="70.7">GND</text>
<text x="78.3" y="72">+3.3V</text>
<text x="271" y="68.2">GND</text>
<text x="82.8" y="74.5">PWR_FLAG</text>
<text x="96.5" y="79.6">J5</text>
<text x="96.5" y="82.1">Screw_Terminal_01x02</text>
<text x="320.1" y="80.9">RN4870-V_RM118</text>
<text x="327.6" y="78.3">U2</text>
<text x="350.1" y="80.9">+3.3V</text>
<text x="47.9" y="89.8">KeyPAD</text>
<text x="50.2" y="87.2">J2</text>
<text x="78" y="87.2">GND PWR_FLAG</text>
<text x="82.8" y="87.2">PWR_FLAG</text>
<text x="53.3" y="91.2">1</text>
<text x="76.6" y="94.8">Conn_01x03_Pin</text>
<text x="83.3" y="92.3">J4</text>
<text x="303.1" y="93.6">+3.3V</text>
<text x="86.3" y="96.3">1</text>
<text x="76.6" y="113.9">Conn_01x03_Pin</text>
<text x="83.3" y="111.4">J6</text>
<text x="86.3" y="115.3">1</text>
<text x="98.3" y="126.6">GND</text>
<text x="348.5" y="146.9">GND</text>
<text x="260.9" y="277.7">GND</text>
</g>
<g font-size="1.8" fill="#0f0f0f">
<text x="174" y="31.4">MCLR</text>
<text x="261.6" y="47.9">Sleep_L</text>
<text x="261.6" y="45.4">Direction_L</text>
<text x="261.6" y="42.8">Step_L</text>
<text x="58.4" y="59.3">MCLR</text>
<text x="96.5" y="56.8">Direction_W</text>
<text x="96.5" y="59.3">Sleep_W</text>
<text x="96.5" y="54.3">Step_W</text>
<text x="58.4" y="69.5">Program_Clk</text>
<text x="58.4" y="67">Program_Data</text>
<text x="151.1" y="73.3">Program_Clk</text>
<text x="151.1" y="78.4">Program_Data</text>
<text x="55.9" y="91.1">COL_2</text>
<text x="55.9" y="93.6">ROW_1</text>
<text x="55.9" y="96.2">COL_1</text>
<text x="55.9" y="98.7">ROW_4</text>
<text x="55.9" y="101.3">COL_3</text>
<text x="91.4" y="98.7">Direction_L</text>
<text x="91.4" y="101.3">Sleep_L</text>
<text x="91.4" y="96.2">Step_L</text>
<text x="163.8" y="101.3">PS_SCL</text>
<text x="55.9" y="106.3">ROW_2</text>
<text x="55.9" y="103.8">ROW_3</text>
<text x="172.7" y="103.8">ROW_3</text>
<text x="295.9" y="107.6">BLE_UART_TX</text>
<text x="295.9" y="110.1">BLE_UART_RX</text>
<text x="92.7" y="117.8">PS_SCL</text>
<text x="92.7" y="115.2">PS_SDA</text>
<text x="167.6" y="154.6">Step_W</text>
<text x="167.6" y="159.7">Direction_W</text>
<text x="167.6" y="162.2">Sleep_W</text>
<text x="172.7" y="182.5">COL_3</text>
<text x="163.8" y="207.9">PS_SDA</text>
<text x="172.7" y="210.5">ROW_4</text>
<text x="172.7" y="243.5">ROW_2</text>
<text x="172.7" y="248.6">COL_1</text>
<text x="172.7" y="253.7">COL_2</text>
<text x="167.6" y="263.8">BLE_UART_RX</text>
<text x="172.7" y="258.7">ROW_1</text>
<text x="167.6" y="266.4">BLE_UART_TX</text>
</g>
<g font-size="1.8" fill="#a90000">
<text x="92.6" y="56.9">2</text>
<text x="92.6" y="59.4">3</text>
<text x="53.3" y="62">2</text>
<text x="53.3" y="64.5">3</text>
<text x="53.3" y="67.1">4</text>
<text x="53.3" y="69.6">5</text>
<text x="53.3" y="72.1">6</text>
<text x="90.1" y="78.5">1</text>
<text x="90.1" y="81">2</text>
<text x="53.3" y="93.7">2</text>
<text x="53.3" y="96.3">3</text>
<text x="53.3" y="98.8">4</text>
<text x="53.3" y="101.3">5</text>
<text x="86.3" y="98.8">2</text>
<text x="86.3" y="101.3">3</text>
<text x="53.3" y="103.9">6</text>
<text x="53.3" y="106.4">7</text>
<text x="86.3" y="117.9">2</text>
<text x="86.3" y="120.4">3</text>
</g>
<g font-size="1.4" fill="#006464">
<text x="250.2" y="31.2">AVDD</text>
<text x="251.1" y="33.8">VDD</text>
<text x="242.2" y="36.3">VCAP/VDDCORE</text>
<text x="248.2" y="38.8">ENVREG</text>
<text x="185.2" y="43.9">~{MCLR}</text>
<text x="185.2" y="46.5">C1IN+/AN5/CN7/RB5</text>
<text x="246.9" y="43.9">OC1/RD0</text>
<text x="246.9" y="46.5">OC2/RD1</text>
<text x="185.2" y="49">C1IN-/AN4/CN6/RB4</text>
<text x="185.2" y="51.5">C1OUT/AN8/RB8</text>
<text x="240" y="51.5">OSC2/CLKO/RC15</text>
<text x="246.9" y="49">OC3/RD2</text>
<text x="185.2" y="54.1">C2IN+/AN3/CN5/RB3</text>
<text x="185.2" y="56.6">C2IN-/AN2/*SS1/CN4/RB2</text>
<text x="185.2" y="59.2">C2OUT/AN9/RB9</text>
<text x="185.2" y="61.7">INT1/RE8</text>
<text x="185.2" y="64.2">INT2/RE9</text>
<text x="185.2" y="71.9">OSC1/CLKI/RC12</text>
<text x="185.2" y="66.8">INT3/RA14</text>
<text x="185.2" y="69.3">INT4/RA15</text>
<text x="185.2" y="74.4">PGC1/EMUC1/AN1/CN3/RB1</text>
<text x="185.2" y="76.9">PGC2/EMUC2/AN6/OCFA/RB6</text>
<text x="185.2" y="79.5">PGD1/EMUD1/AN0/CN2/RB0</text>
<text x="185.2" y="82">PGD2/EMUD2/AN7/RB7</text>
<text x="185.2" y="89.6">PMA10/AN13/RB13</text>
<text x="185.2" y="87.1">PMA1/AN14/RB14</text>
<text x="185.2" y="84.6">PMA0/AN15/OCFB/CN12/RB15</text>
<text x="236.1" y="89.6">PMA8/U2TX/CN18/RF5</text>
<text x="239.1" y="84.6">PMA6/VREF+/RA10</text>
<text x="240.1" y="87.1">PMA7/VREF-/RA9</text>
<text x="337.7" y="88.4">VDD_IO</text>
<text x="339.4" y="85.8">VBAT</text>
<text x="185.2" y="94.7">PMA12/AN11/RB11</text>
<text x="185.2" y="92.2">PMA11/AN12/RB12</text>
<text x="235.9" y="92.2">PMA9/U2RX/CN17/RF4</text>
<text x="339" y="93.4">BK_O</text>
<text x="185.2" y="97.3">PMA13/CVREF/AN10/RB10</text>
<text x="185.2" y="99.8">SCK1/INT0/RF6</text>
<text x="337.1" y="98.5">ULPC_O</text>
<text x="185.2" y="102.3">SCL1/RG2</text>
<text x="185.2" y="104.9">SCL2/RA2</text>
<text x="314.7" y="103.6">~{RST}</text>
<text x="185.2" y="110">~{U1CTS}/CN20/RD14</text>
<text x="185.2" y="112.5">~{U1RTS}/BCLK1/CN21/RD15</text>
<text x="314.7" y="108.7">UART_RX</text>
<text x="314.7" y="111.2">UART_TX</text>
<text x="339.2" y="108.7">P2_0</text>
<text x="339.2" y="111.2">P2_2</text>
<text x="339.2" y="113.8">P2_3</text>
<text x="185.2" y="117.6">~{U2RTS}/BCLK2/RF13</text>
<text x="185.2" y="115">~{U2CTS}/RF12</text>
<text x="314.7" y="116.3">P0_0</text>
<text x="314.7" y="118.8">P0_2</text>
<text x="339.2" y="118.8">P2_7</text>
<text x="339.2" y="116.3">P2_4</text>
<text x="185.2" y="122.7">CN15/RD6</text>
<text x="185.2" y="125.2">CN16/RD7</text>
<text x="314.7" y="121.4">P0_7</text>
<text x="339.2" y="123.9">P3_1</text>
<text x="185.2" y="127.7">CN19/RD13</text>
<text x="314.7" y="129">P1_1</text>
<text x="314.7" y="131.5">P1_2</text>
<text x="314.7" y="126.5">P1_0</text>
<text x="339.2" y="126.5">P3_2</text>
<text x="339.2" y="129">P3_3</text>
<text x="339.2" y="131.5">P3_4</text>
<text x="185.2" y="132.8">IC1/RTCC/RD8</text>
<text x="185.2" y="135.4">IC2/RD9</text>
<text x="240.3" y="132.8">IC3/PMCS2/RD10</text>
<text x="240.3" y="135.4">IC4/PMCS1/RD11</text>
<text x="246.5" y="137.9">IC5/RD12</text>
<text x="314.7" y="134.1">P1_3</text>
<text x="339.2" y="136.6">P3_6</text>
<text x="339.2" y="134.1">P3_5</text>
<text x="185.2" y="143">PMA2/*SS2/CN11/RG9</text>
<text x="339.8" y="141.7">GND</text>
<text x="185.2" y="148.1">PMA4/SDI2/CN9/RG7</text>
<text x="185.2" y="145.5">PMA3/SDO2/CN10/RG8</text>
<text x="185.2" y="150.6">PMA5/SCK2/CN8/RG6</text>
<text x="185.2" y="155.7">PMBE/OC4/RD3</text>
<text x="185.2" y="160.8">PMD0/RE0</text>
<text x="245.9" y="160.8">PMD4/RE4</text>
<text x="185.2" y="163.3">PMD1/RE1</text>
<text x="185.2" y="165.8">PMD2/RE2</text>
<text x="245.9" y="163.3">PMD5/RE5</text>
<text x="245.9" y="165.8">PMD6/RE6</text>
<text x="185.2" y="173.5">PMRD/CN14/RD5</text>
<text x="185.2" y="168.4">PMD3/RE3</text>
<text x="245.9" y="168.4">PMD7/RE7</text>
<text x="185.2" y="178.5">PMWR/OC5/CN13/RD4</text>
<text x="185.2" y="183.6">RA6</text>
<text x="185.2" y="191.2">RF0</text>
<text x="185.2" y="186.2">RA7</text>
<text x="185.2" y="193.8">RF1</text>
<text x="185.2" y="201.4">RG1</text>
<text x="185.2" y="198.9">RG0</text>
<text x="185.2" y="203.9">RG12</text>
<text x="250" y="203.9">RG15</text>
<text x="250" y="201.4">RG14</text>
<text x="250" y="198.9">RG13</text>
<text x="185.2" y="209">SDA1/RG3</text>
<text x="185.2" y="211.6">SDA2/RA3</text>
<text x="185.2" y="221.7">SDO1/RF8</text>
<text x="185.2" y="216.6">SDI1/RF7</text>
<text x="185.2" y="226.8">SOSCI/CN1/RC13</text>
<text x="185.2" y="231.9">SOSCO/T1CK/CN0/RC14</text>
<text x="185.2" y="237">T2CK/RC1</text>
<text x="185.2" y="239.5">T3CK/RC2</text>
<text x="246.2" y="237">T4CK/RC3</text>
<text x="246.2" y="239.5">T5CK/RC4</text>
<text x="185.2" y="244.6">TCK/RA1</text>
<text x="185.2" y="249.7">TDI/RA4</text>
<text x="185.2" y="254.7">TDO/RA5</text>
<text x="185.2" y="259.8">TMS/RA0</text>
<text x="185.2" y="267.4">U1TX/RF3</text>
<text x="185.2" y="264.9">U1RX/RF2</text>
<text x="250.3" y="270">AVSS</text>
<text x="251.2" y="272.5">VSS</text>
</g>
<g font-size="1.4" fill="#a90000">
<text x="256.7" y="32.8">16</text>
<text x="256.7" y="30.2">30</text>
<text x="256.7" y="35.3">85</text>
<text x="257.2" y="32.8">2</text>
<text x="256.7" y="37.8">86</text>
<text x="180.5" y="42.9">13</text>
<text x="180.5" y="45.5">20</text>
<text x="256.7" y="42.9">72</text>
<text x="256.7" y="45.5">76</text>
<text x="180.5" y="48">21</text>
<text x="180.5" y="53.1">22</text>
<text x="180.5" y="50.5">32</text>
<text x="256.7" y="50.5">64</text>
<text x="256.7" y="48">77</text>
<text x="180.5" y="55.6">23</text>
<text x="180.5" y="58.2">33</text>
<text x="180.5" y="60.7">18</text>
<text x="180.5" y="63.2">19</text>
<text x="180.5" y="65.8">66</text>
<text x="180.5" y="70.9">63</text>
<text x="180.5" y="68.3">67</text>
<text x="180.5" y="73.4">24</text>
<text x="180.5" y="75.9">26</text>
<text x="180.5" y="78.5">25</text>
<text x="180.5" y="81">27</text>
<text x="180.5" y="83.6">44</text>
<text x="256.7" y="83.6">29</text>
<text x="180.5" y="88.6">42</text>
<text x="180.5" y="86.1">43</text>
<text x="256.7" y="86.1">28</text>
<text x="256.7" y="88.6">50</text>
<text x="346.1" y="84.8">4</text>
<text x="346.1" y="87.4">7</text>
<text x="180.5" y="93.7">35</text>
<text x="180.5" y="91.2">41</text>
<text x="256.7" y="91.2">49</text>
<text x="345.6" y="92.5">10</text>
<text x="180.5" y="96.3">34</text>
<text x="180.5" y="98.8">55</text>
<text x="180.5" y="101.3">57</text>
<text x="346.1" y="97.5">8</text>
<text x="180.5" y="103.9">58</text>
<text x="310.1" y="102.6">21</text>
<text x="310.1" y="107.7">22</text>
<text x="345.6" y="107.7">18</text>
<text x="180.5" y="109">47</text>
<text x="180.5" y="111.5">48</text>
<text x="310.1" y="110.2">23</text>
<text x="346.1" y="110.2">5</text>
<text x="346.1" y="112.8">9</text>
<text x="180.5" y="116.6">39</text>
<text x="180.5" y="114">40</text>
<text x="310.1" y="115.3">15</text>
<text x="310.1" y="117.9">30</text>
<text x="345.6" y="117.9">11</text>
<text x="345.6" y="115.3">19</text>
<text x="180.5" y="121.7">83</text>
<text x="180.5" y="124.2">84</text>
<text x="310.1" y="125.5">16</text>
<text x="310.1" y="120.4">29</text>
<text x="345.6" y="122.9">24</text>
<text x="345.6" y="125.5">25</text>
<text x="180.5" y="131.8">68</text>
<text x="180.5" y="126.7">80</text>
<text x="256.7" y="131.8">70</text>
<text x="310.1" y="128">12</text>
<text x="310.1" y="130.6">13</text>
<text x="345.6" y="128">26</text>
<text x="345.6" y="130.6">27</text>
<text x="180.5" y="134.4">69</text>
<text x="256.7" y="134.4">71</text>
<text x="256.7" y="136.9">79</text>
<text x="310.1" y="133.1">14</text>
<text x="345.6" y="135.6">17</text>
<text x="345.6" y="133.1">28</text>
<text x="180.5" y="142">14</text>
<text x="346.1" y="140.7">12</text>
<text x="346.1" y="140.7">2</text>
<text x="180.5" y="149.6">10</text>
<text x="180.5" y="147.1">11</text>
<text x="180.5" y="144.5">12</text>
<text x="180.5" y="154.7">78</text>
<text x="180.5" y="159.8">93</text>
<text x="256.2" y="159.8">100</text>
<text x="180.5" y="162.3">94</text>
<text x="180.5" y="164.8">98</text>
<text x="180.5" y="167.4">99</text>
<text x="257.2" y="162.3">3</text>
<text x="257.2" y="164.8">4</text>
<text x="257.2" y="167.4">5</text>
<text x="180.5" y="172.5">82</text>
<text x="180.5" y="177.5">81</text>
<text x="180.5" y="182.6">91</text>
<text x="180.5" y="185.2">92</text>
<text x="180.5" y="190.2">87</text>
<text x="180.5" y="192.8">88</text>
<text x="180.5" y="197.9">90</text>
<text x="256.7" y="197.9">97</text>
<text x="180.5" y="200.4">89</text>
<text x="180.5" y="202.9">96</text>
<text x="256.7" y="200.4">95</text>
<text x="257.2" y="202.9">1</text>
<text x="180.5" y="208">56</text>
<text x="180.5" y="215.6">54</text>
<text x="180.5" y="210.6">59</text>
<text x="180.5" y="220.7">53</text>
<text x="180.5" y="225.8">73</text>
<text x="180.5" y="230.9">74</text>
<text x="181" y="236">6</text>
<text x="181" y="238.5">7</text>
<text x="257.2" y="236">8</text>
<text x="257.2" y="238.5">9</text>
<text x="180.5" y="243.6">38</text>
<text x="180.5" y="248.7">60</text>
<text x="180.5" y="253.7">61</text>
<text x="180.5" y="258.8">17</text>
<text x="180.5" y="263.9">52</text>
<text x="180.5" y="266.4">51</text>
<text x="256.7" y="269">31</text>
<text x="256.7" y="271.5">15</text>
</g>
</svg>
